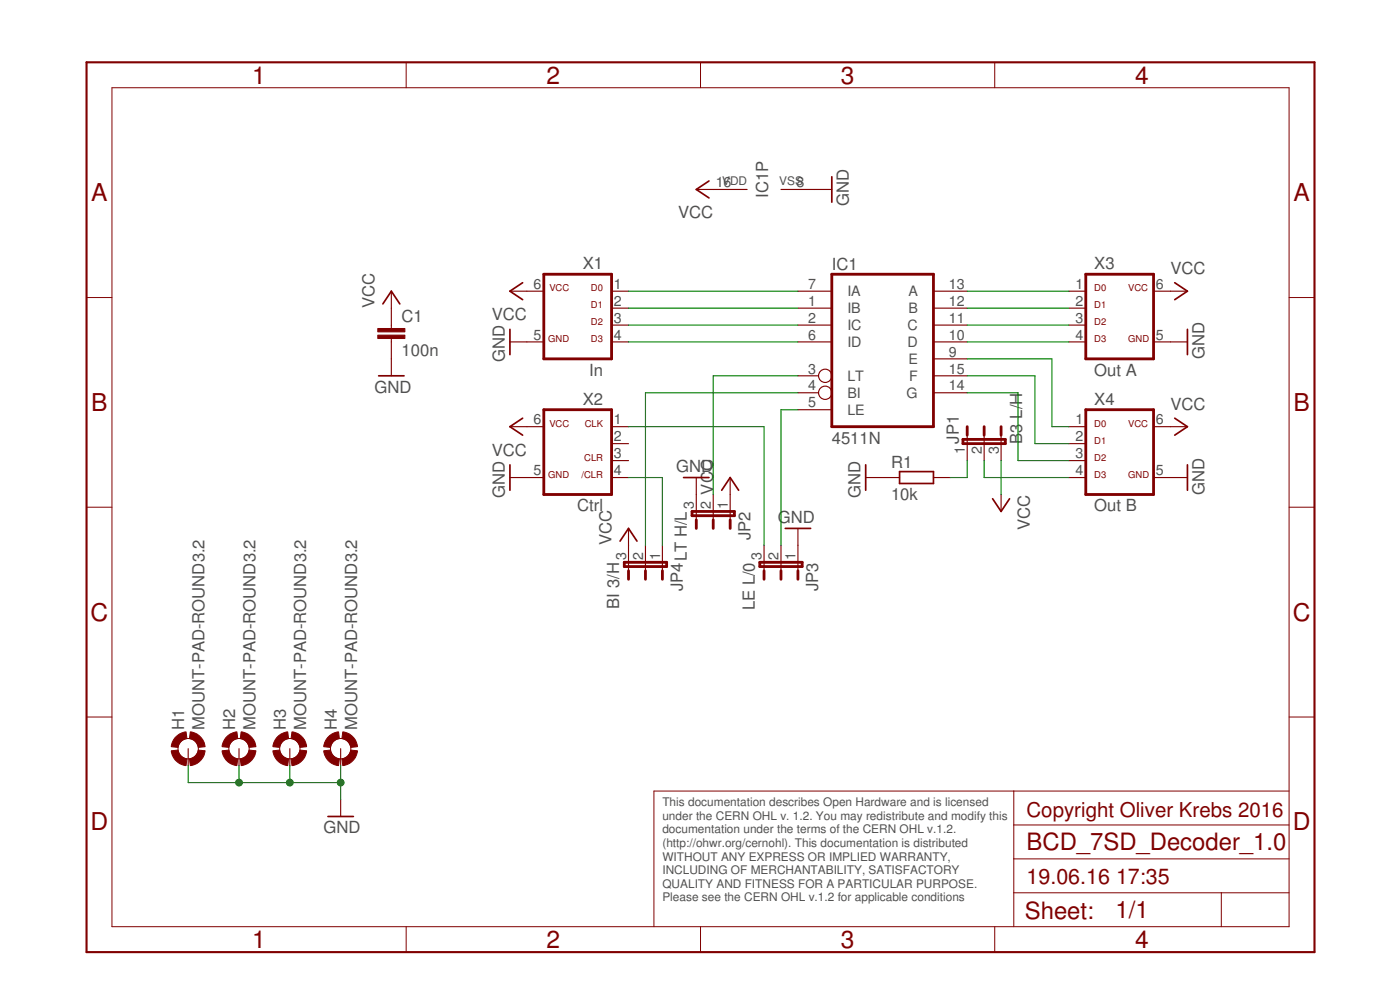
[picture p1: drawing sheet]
<svg xmlns="http://www.w3.org/2000/svg" width="210mm" height="148mm" viewBox="0 0 210 148" stroke-linecap="round" stroke-linejoin="round" font-family="sans-serif">
<g fill="none" stroke="#800000" stroke-width=".15">
<path d="M16.8 13.1h176.5v125.7h-176.5zM60.9 9.3v3.8M105 9.3v3.8M149.1 9.3v3.8M13 44.6h3.8M193.3 44.6h3.8M13 76h3.8M193.3 76h3.8M13 107.4h3.8M152 118.5v20.3M193.3 118.5h-95.3v20.3M193.3 107.4h3.8"/>
<path d="M60.9 138.8v3.8M105 138.8v3.8M149.1 138.8v3.8M152 133.8h41.3M152 128.7h41.3M152 123.6h41.3M183.1 133.8v5"/>
<circle cx="28.2" cy="112.2" r="1.52"/>
<circle cx="35.8" cy="112.2" r="1.52"/>
<circle cx="43.5" cy="112.2" r="1.52"/>
<circle cx="51.1" cy="112.2" r="1.52"/>
</g>
<path d="M13 9.3h184.1v133.3h-184.1z" fill="none" stroke="#800000" stroke-width=".32"/>
<g fill="none" stroke="#800000" stroke-width=".25">
<path d="M106.3 27.1l-1.9 1.3 1.9 1.3M124.7 26.5v3.8M56.8 56.3h3.8M57.4 45.5l1.3-1.9 1.2 1.9M76.5 49.3v3.8M78.4 42.4l-1.9 1.2 1.9 1.3M176.1 42.4l1.9 1.2-1.9 1.3M178 49.3v3.8M76.5 69.6v3.8M78.4 62.7l-1.9 1.2 1.9 1.3M102.5 71.5h3.8M108.2 73.4l1.3-1.9 1.2 1.9"/>
<path d="M117.7 79.2h3.8M129.8 69.6v3.8M134.9 70.7h5.1v1.7h-5.1zM148.8 74.7l1.3 1.9 1.3-1.9M176.1 62.7l1.9 1.2-1.9 1.3M178 69.6v3.8M93 81.1l1.2-1.9 1.3 1.9M49.2 122.3h3.8"/>
</g>
<g fill="none" stroke="#800000" stroke-width=".17">
<path d="M104.4 28.4h7.6M117.1 28.4h7.6M58.7 43.6v5.6M58.7 50.7v5.6M76.5 51.2h5M76.5 43.6h5M91.7 51.2h2.5M91.7 43.6h2.5M91.7 46.2h2.5M91.7 48.7h2.5M119.6 51.2h5.1M119.6 43.6h5.1"/>
<path d="M119.6 46.2h5.1M119.6 48.7h5.1M119.6 56.3h3.1M119.6 58.8h3.1M140 51.2h5M140 43.6h5M140 46.2h5M140 48.7h5M140 56.3h5M140 58.8h5M140 53.8h5M160.3 51.2h2.5"/>
<path d="M160.3 43.6h2.5M160.3 46.2h2.5M160.3 48.7h2.5M173 51.2h5M173 43.6h5M76.5 63.9h5M76.5 71.5h5M91.7 63.9h2.5M91.7 66.5h2.5M91.7 69h2.5M91.7 71.5h2.5M94.2 79.2v6.3"/>
<path d="M104.4 71.5v6.4M106.9 74.1v3.8M109.5 71.5v6.4M119.6 61.4h5.1M119.6 79.2v6.3M129.8 71.5h5.1M140 71.5h2.5M145 65.2v3.8M147.6 65.2v3.8M150.1 65.2v3.8M150.1 74.1v2.5M160.3 63.9h2.5"/>
<path d="M160.3 66.5h2.5M160.3 69h2.5M160.3 71.5h2.5M173 63.9h5M173 71.5h5M96.8 81.7v3.8M99.3 81.7v3.8M114.6 81.7v3.8M117.1 81.7v3.8M28.2 112.2v2.5M35.8 112.2v2.5M43.5 112.2v2.5"/>
<path d="M51.1 112.2v2.5M51.1 119.8v2.5"/>
<circle cx="123.7" cy="56.3" r=".99"/>
<circle cx="123.7" cy="58.8" r=".99"/>
</g>
<g fill="none" stroke="#800000" stroke-width=".42">
<path d="M81.5 41.1h10.2v12.7h-10.2zM124.7 41.1h15.3v22.8h-15.3zM162.8 41.1h10.2v12.7h-10.2zM81.5 61.4h10.2v12.7h-10.2zM103.8 76.6h6.3v.7h-6.3zM104.4 77.9v1.3M106.9 77.9v1.3M109.5 77.9v1.3M144.4 65.8h6.3v.7h-6.3zM145 63.9v1.3M147.6 63.9v1.3M150.1 63.9v1.3"/>
<path d="M162.8 61.4h10.2v12.7h-10.2zM93.6 84.2h6.3v.7h-6.3zM94.2 85.5v1.3M96.8 85.5v1.3M99.3 85.5v1.3M113.9 84.2h6.4v.7h-6.4zM114.6 85.5v1.3M117.1 85.5v1.3M119.6 85.5v1.3"/>
</g>
<g fill="#800000" stroke="#800000" stroke-width=".15">
<path d="M26.2 110.5a2.46 2.46 0 0 1 1.7-.9l.1 1a1.51 1.51 0 0 0-1.3 1.4l-1-.1 .1-.7z" fill-rule="evenodd"/>
<path d="M25.7 112.5l1-.1a1.51 1.51 0 0 0 1.3 1.3l-.1 1a2.52 2.52 0 0 1-2.2-2.2z" fill-rule="evenodd"/>
<path d="M28.4 113.7a1.57 1.57 0 0 0 1.3-1.3l1.1 .1a2.53 2.53 0 0 1-2.3 2.2z" fill-rule="evenodd"/>
<path d="M28.5 109.6a2.52 2.52 0 0 1 2.3 2.3l-1.1 .1a1.57 1.57 0 0 0-1.3-1.4z" fill-rule="evenodd"/>
<path d="M33.9 110.5a2.46 2.46 0 0 1 1.6-.9l.1 1a1.51 1.51 0 0 0-1.3 1.4l-1-.1 .1-.7z" fill-rule="evenodd"/>
<path d="M33.3 112.5l1-.1a1.51 1.51 0 0 0 1.3 1.3l-.1 1a2.48 2.48 0 0 1-2.2-2.2z" fill-rule="evenodd"/>
<path d="M36 113.7a1.57 1.57 0 0 0 1.4-1.3l1 .1a2.53 2.53 0 0 1-2.2 2.2z" fill-rule="evenodd"/>
<path d="M36.2 109.6a2.52 2.52 0 0 1 2.2 2.3l-1 .1a1.57 1.57 0 0 0-1.4-1.4z" fill-rule="evenodd"/>
<path d="M41.5 110.5a2.46 2.46 0 0 1 1.6-.9l.2 1a1.56 1.56 0 0 0-1.4 1.4l-1-.1 .2-.7z" fill-rule="evenodd"/>
<path d="M40.9 112.5l1-.1a1.56 1.56 0 0 0 1.4 1.3l-.2 1a2.48 2.48 0 0 1-2.2-2.2z" fill-rule="evenodd"/>
<path d="M43.6 113.7a1.57 1.57 0 0 0 1.4-1.3l1 .1a2.48 2.48 0 0 1-2.2 2.2z" fill-rule="evenodd"/>
<path d="M43.8 109.6a2.48 2.48 0 0 1 2.2 2.3l-1 .1a1.57 1.57 0 0 0-1.4-1.4z" fill-rule="evenodd"/>
<path d="M49.1 110.5a2.46 2.46 0 0 1 1.7-.9l.1 1a1.56 1.56 0 0 0-1.4 1.4l-1-.1 .2-.7z" fill-rule="evenodd"/>
<path d="M48.5 112.5l1-.1a1.56 1.56 0 0 0 1.4 1.3l-.1 1a2.48 2.48 0 0 1-2.3-2.2z" fill-rule="evenodd"/>
<path d="M51.3 113.7a1.57 1.57 0 0 0 1.3-1.3l1 .1a2.48 2.48 0 0 1-2.2 2.2z" fill-rule="evenodd"/>
<path d="M51.4 109.6a2.48 2.48 0 0 1 2.2 2.3l-1 .1a1.57 1.57 0 0 0-1.3-1.4z" fill-rule="evenodd"/>
</g>
<g fill="#800000" stroke="#800000" stroke-width=".15">
<path d="M56.6 50.2h4.1v.5h-4.1z"/>
<path d="M56.6 49.2h4.1v.5h-4.1z"/>
</g>
<g fill="none" stroke="#008000" stroke-width=".17">
<path d="M94.2 43.6h25.4M94.2 46.2h25.4M94.2 48.7h25.4M94.2 51.2h25.4M119.6 56.3h-12.7v17.8M119.6 58.8h-22.8v22.9M145 43.6h15.3M145 46.2h15.3M145 48.7h15.3M145 51.2h15.3M145 53.8h12.7v10.1h2.6M145 56.3h10.2v10.2h5.1"/>
<path d="M145 58.8h7.6v10.2h7.7M94.2 63.9h20.4v17.8M94.2 71.5h5.1v10.2M119.6 61.4h-2.5v20.3M145 69v2.5h-2.5M147.6 69v2.5h12.7M150.1 69v5.1M28.2 114.7v2.5h22.9M35.8 114.7v2.5M43.5 114.7v2.5M51.1 114.7v5.1"/>
</g>
<g fill="#008000" stroke="#008000" stroke-width=".15">
<circle cx="51.1" cy="117.2" r=".51"/>
<circle cx="43.5" cy="117.2" r=".51"/>
<circle cx="35.8" cy="117.2" r=".51"/>
</g>
<g font-size="3.7" fill="#800000">
<text x="37.8" y="12.5">1</text>
<text x="82" y="12.5">2</text>
<text x="126.1" y="12.5">3</text>
<text x="170.2" y="12.5">4</text>
<text x="13.7" y="30.1">A</text>
<text x="193.9" y="30.1">A</text>
<text x="13.7" y="61.6">B</text>
<text x="193.9" y="61.6">B</text>
<text x="13.5" y="93">C</text>
<text x="193.8" y="93">C</text>
<text x="13.5" y="124.4">D</text>
<text x="193.8" y="124.4">D</text>
<text x="37.8" y="142">1</text>
<text x="82" y="142">2</text>
<text x="126.1" y="142">3</text>
<text x="170.2" y="142">4</text>
</g>
<g font-size="3.6" fill="#800000">
<text x="153.9" y="127.4">BCD_7SD_Decoder_1.0</text>
<text x="153.7" y="137.7">Sheet:</text>
<text x="167.2" y="137.6">1/1</text>
</g>
<g font-size="3.2" fill="#800000">
<text x="153.9" y="132.5">19.06.16</text>
<text x="167.3" y="132.5">17:35</text>
</g>
<text font-size="3.1" fill="#800000" x="153.9" y="122.3">Copyright Oliver Krebs 2016</text>
<g font-size="2.5" fill="#505050">
<text x="115.2" y="29.7" transform="rotate(-90 115.2 29.7)">IC1P</text>
<text x="101.7" y="32.7">VCC</text>
<text x="127.2" y="30.9" transform="rotate(-90 127.2 30.9)">GND</text>
<text x="87.4" y="40.3">X1</text>
<text x="124.7" y="40.4">IC1</text>
<text x="164.1" y="40.3">X3</text>
<text x="175.5" y="41.1">VCC</text>
<text x="56.1" y="46.2" transform="rotate(-90 56.1 46.2)">VCC</text>
<text x="73.7" y="47.9">VCC</text>
<text x="60.2" y="53.4">100n</text>
<text x="60.2" y="48.3">C1</text>
<text x="180.6" y="53.8" transform="rotate(-90 180.6 53.8)">GND</text>
<text x="56.1" y="58.9">GND</text>
<text x="75.7" y="54.2" transform="rotate(-90 75.7 54.2)">GND</text>
<text x="88.4" y="56.3">In</text>
<text x="164.1" y="56.3">Out A</text>
<text x="87.4" y="60.6">X2</text>
<text x="164.1" y="60.6">X4</text>
<text x="175.5" y="61.4">VCC</text>
<text x="73.7" y="68.2">VCC</text>
<text x="101.4" y="70.8">GND</text>
<text x="124.7" y="66.5">4511N</text>
<text x="133.6" y="70">R1</text>
<text x="143.8" y="66.5" transform="rotate(-90 143.8 66.5)">JP1</text>
<text x="153.3" y="66.5" transform="rotate(-90 153.3 66.5)">B3 L/H</text>
<text x="75.7" y="74.6" transform="rotate(-90 75.7 74.6)">GND</text>
<text x="86.6" y="76.6">Ctrl</text>
<text x="106.9" y="74.1" transform="rotate(-90 106.9 74.1)">VCC</text>
<text x="129" y="74.6" transform="rotate(-90 129 74.6)">GND</text>
<text x="133.6" y="74.8">10k</text>
<text x="164.1" y="76.6">Out B</text>
<text x="180.6" y="74.1" transform="rotate(-90 180.6 74.1)">GND</text>
<text x="91.7" y="81.7" transform="rotate(-90 91.7 81.7)">VCC</text>
<text x="112.5" y="80.9" transform="rotate(-90 112.5 80.9)">JP2</text>
<text x="116.6" y="78.4">GND</text>
<text x="154.4" y="79.4" transform="rotate(-90 154.4 79.4)">VCC</text>
<text x="102.4" y="88.5" transform="rotate(-90 102.4 88.5)">JP4</text>
<text x="103" y="84.1" transform="rotate(-90 103 84.1)">LT H/L</text>
<text x="122.7" y="88.5" transform="rotate(-90 122.7 88.5)">JP3</text>
<text x="92.8" y="91.2" transform="rotate(-90 92.8 91.2)">BI 3/H</text>
<text x="113.2" y="91.5" transform="rotate(-90 113.2 91.5)">LE L/0</text>
<text x="27.6" y="109.4" transform="rotate(-90 27.6 109.4)">H1</text>
<text x="30.7" y="109.4" transform="rotate(-90 30.7 109.4)">MOUNT-PAD-ROUND3.2</text>
<text x="35.2" y="109.4" transform="rotate(-90 35.2 109.4)">H2</text>
<text x="38.3" y="109.4" transform="rotate(-90 38.3 109.4)">MOUNT-PAD-ROUND3.2</text>
<text x="42.9" y="109.4" transform="rotate(-90 42.9 109.4)">H3</text>
<text x="45.9" y="109.4" transform="rotate(-90 45.9 109.4)">MOUNT-PAD-ROUND3.2</text>
<text x="50.5" y="109.4" transform="rotate(-90 50.5 109.4)">H4</text>
<text x="53.5" y="109.4" transform="rotate(-90 53.5 109.4)">MOUNT-PAD-ROUND3.2</text>
<text x="48.5" y="124.9">GND</text>
</g>
<g font-size="2.1" fill="#505050">
<text x="107.3" y="28">16</text>
<text x="119.4" y="28">8</text>
<text x="80" y="43.3">6</text>
<text x="92.1" y="43.3">1</text>
<text x="92.1" y="45.8">2</text>
<text x="121.2" y="45.8">1</text>
<text x="121.2" y="43.3">7</text>
<text x="127" y="46.9">IB</text>
<text x="127" y="44.4">IA</text>
<text x="136.2" y="46.9">B</text>
<text x="136.2" y="44.4">A</text>
<text x="142.3" y="45.8">12</text>
<text x="142.3" y="43.3">13</text>
<text x="161.3" y="43.3">1</text>
<text x="161.3" y="45.8">2</text>
<text x="173.3" y="43.3">6</text>
<text x="80" y="50.9">5</text>
<text x="92.1" y="48.3">3</text>
<text x="92.1" y="50.9">4</text>
<text x="121.2" y="48.3">2</text>
<text x="121.2" y="50.9">6</text>
<text x="127" y="49.5">IC</text>
<text x="127" y="52">ID</text>
<text x="136.1" y="52">D</text>
<text x="136.1" y="49.5">C</text>
<text x="142.3" y="53.4">9</text>
<text x="142.3" y="50.9">10</text>
<text x="142.3" y="48.3">11</text>
<text x="161.3" y="48.3">3</text>
<text x="161.3" y="50.9">4</text>
<text x="173.3" y="50.9">5</text>
<text x="121.2" y="56">3</text>
<text x="121.2" y="58.5">4</text>
<text x="127" y="57.1">LT</text>
<text x="127" y="59.6">BI</text>
<text x="135.9" y="59.6">G</text>
<text x="136.2" y="54.5">E</text>
<text x="136.3" y="57.1">F</text>
<text x="142.3" y="58.5">14</text>
<text x="142.3" y="56">15</text>
<text x="80" y="63.6">6</text>
<text x="92.1" y="63.6">1</text>
<text x="121.2" y="61">5</text>
<text x="127" y="62.2">LE</text>
<text x="161.3" y="63.6">1</text>
<text x="173.3" y="63.6">6</text>
<text x="80" y="71.2">5</text>
<text x="92.1" y="66.1">2</text>
<text x="92.1" y="68.7">3</text>
<text x="92.1" y="71.2">4</text>
<text x="144.7" y="68" transform="rotate(-90 144.7 68)">1</text>
<text x="147.2" y="68" transform="rotate(-90 147.2 68)">2</text>
<text x="149.7" y="68" transform="rotate(-90 149.7 68)">3</text>
<text x="161.3" y="66.1">2</text>
<text x="161.3" y="68.7">3</text>
<text x="161.3" y="71.2">4</text>
<text x="173.3" y="71.2">5</text>
<text x="104" y="76.3" transform="rotate(-90 104 76.3)">3</text>
<text x="106.6" y="76.3" transform="rotate(-90 106.6 76.3)">2</text>
<text x="109.1" y="76.3" transform="rotate(-90 109.1 76.3)">1</text>
<text x="93.9" y="83.9" transform="rotate(-90 93.9 83.9)">3</text>
<text x="96.4" y="83.9" transform="rotate(-90 96.4 83.9)">2</text>
<text x="99" y="83.9" transform="rotate(-90 99 83.9)">1</text>
<text x="114.2" y="83.9" transform="rotate(-90 114.2 83.9)">3</text>
<text x="116.7" y="83.9" transform="rotate(-90 116.7 83.9)">2</text>
<text x="119.3" y="83.9" transform="rotate(-90 119.3 83.9)">1</text>
</g>
<g font-size="1.8" fill="#505050">
<text x="108.3" y="27.7">VDD</text>
<text x="116.8" y="27.7">VSS</text>
<text x="99.3" y="120.8">This documentation describes Open Hardware and is licensed</text>
<text x="99.3" y="122.8">under the CERN OHL v. 1.2. You may redistribute and modify this</text>
<text x="99.3" y="124.9">documentation under the terms of the CERN OHL v.1.2.</text>
<text x="99.3" y="126.9">(http://ohwr.org/cernohl). This documentation is distributed</text>
<text x="99.3" y="128.9">WITHOUT ANY EXPRESS OR IMPLIED WARRANTY,</text>
<text x="99.3" y="131">INCLUDING OF MERCHANTABILITY, SATISFACTORY</text>
<text x="99.3" y="133">QUALITY AND FITNESS FOR A PARTICULAR PURPOSE.</text>
<text x="99.3" y="135">Please see the CERN OHL v.1.2 for applicable conditions</text>
</g>
<g font-size="1.4" fill="#800000">
<text x="82.4" y="43.6">VCC</text>
<text x="88.6" y="43.6">D0</text>
<text x="88.6" y="46.2">D1</text>
<text x="164.1" y="43.6">D0</text>
<text x="164.1" y="46.2">D1</text>
<text x="169.1" y="43.6">VCC</text>
<text x="82.2" y="51.2">GND</text>
<text x="88.6" y="48.7">D2</text>
<text x="88.6" y="51.2">D3</text>
<text x="164.1" y="48.7">D2</text>
<text x="164.1" y="51.2">D3</text>
<text x="169.1" y="51.2">GND</text>
<text x="82.4" y="63.9">VCC</text>
<text x="87.7" y="63.9">CLK</text>
<text x="164.1" y="63.9">D0</text>
<text x="169.1" y="63.9">VCC</text>
<text x="82.2" y="71.5">GND</text>
<text x="87.2" y="71.5">/CLR</text>
<text x="87.6" y="69">CLR</text>
<text x="164.1" y="69">D2</text>
<text x="164.1" y="71.5">D3</text>
<text x="164.1" y="66.5">D1</text>
<text x="169.1" y="71.5">GND</text>
</g>
</svg>
